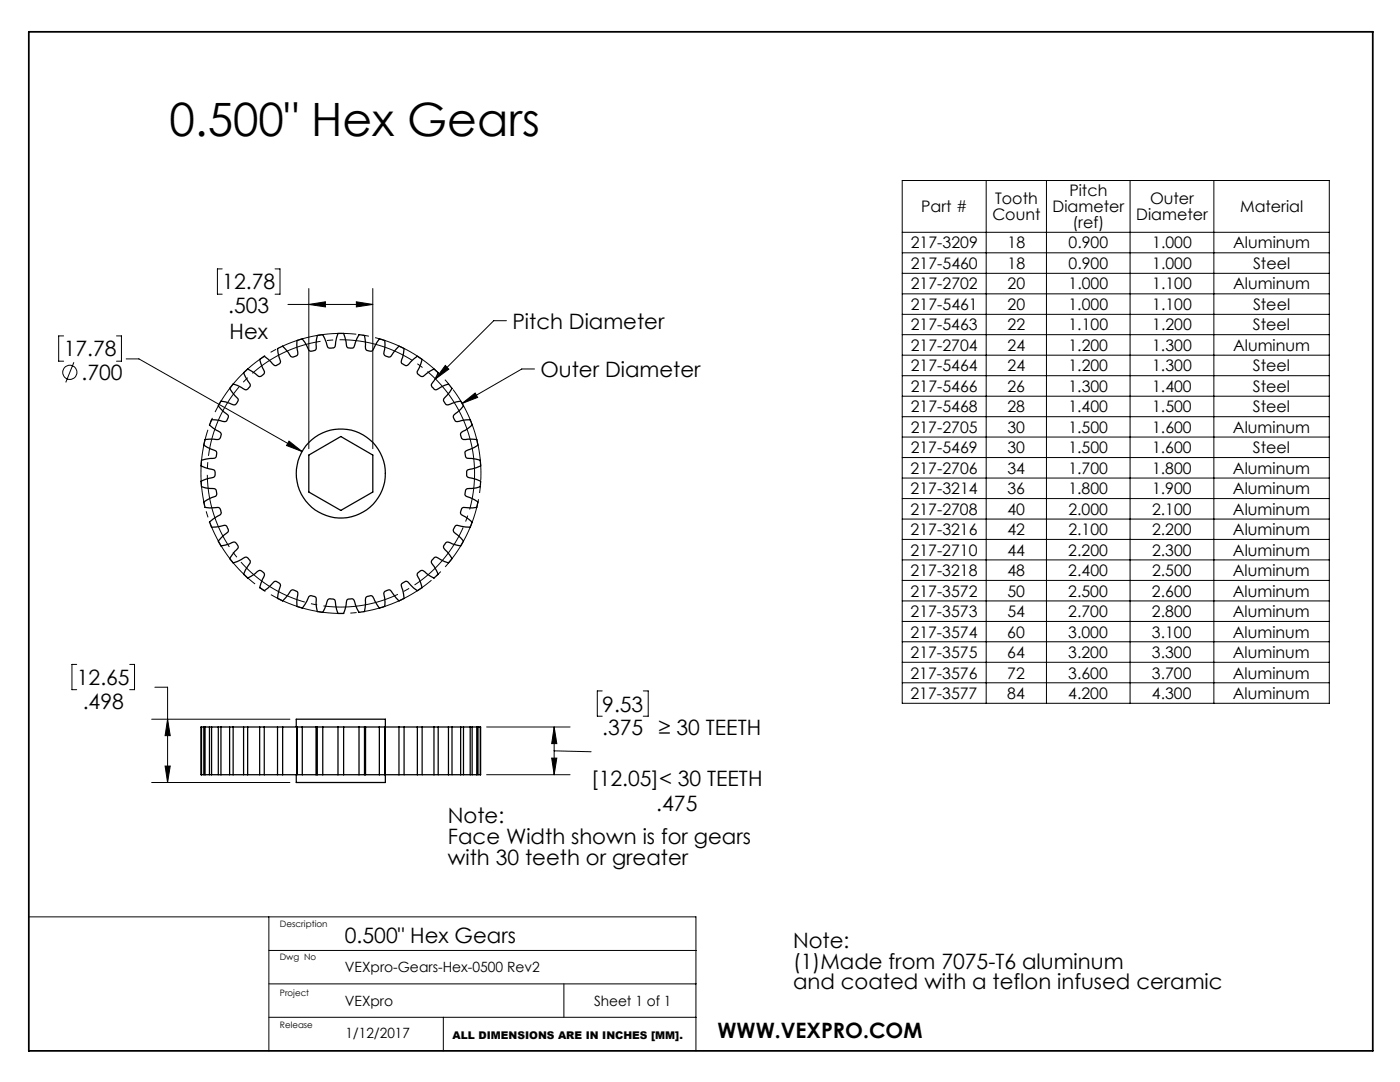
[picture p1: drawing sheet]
<svg xmlns="http://www.w3.org/2000/svg" width="279mm" height="216mm" viewBox="0 0 279 216" stroke-linecap="round" stroke-linejoin="round" font-family="sans-serif">
<g fill="none" stroke="#000" stroke-width=".2">
<path d="M180.1 36h85.2v104.3h-85.2zM196.8 36v104.3M208.8 36v104.3M225.5 36v104.3M242.3 36v104.3M44.3 53.7h-.9v5h.9M54.9 53.7h1v5h-1M61.6 57.6v31.9M74.4 57.6v31.9M180.1 46.4h85.2M180.1 50.4h85.2M180.1 54.5h85.2"/>
<path d="M180.1 58.6h85.2M12.7 67h-1v5.1h1M14.7 72.3l-1.6 4M23.2 67h1v5.1h-1M25.2 71.6h2.5l32.6 18.5M57.5 60.7h16.9M61.6 60.7l3.3-.5v1zM71.1 60.2l3.3 .5-3.3 .5zM88.9 72.9l.7 .8-2.7 1.9zM101.1 64h-2.6l-11.6 11.6M106.7 73.6h-2.6l-11.9 6.9M180.1 62.7h85.2"/>
<path d="M180.1 66.8h85.2M180.1 70.9h85.2M180.1 75h85.2M180.1 79.1h85.2M57.7 88l2.6 2.1-3.1-1.2zM92.2 80.5l2.6-2.1 .5 .9zM180.1 83.1h85.2M180.1 87.2h85.2M180.1 91.3h85.2M180.1 95.4h85.2M180.1 99.5h85.2M180.1 103.6h85.2"/>
<path d="M180.1 107.6h85.2M180.1 111.7h85.2M180.1 115.8h85.2M180.1 119.9h85.2M15.3 132.6h-.9v5h.9M25.9 132.6h.9v5h-.9M30.9 137.1h2.5v19M120.2 137.9h-1v5h1M128.4 137.9h1v5h-1M180.1 124h85.2M180.1 128.1h85.2M180.1 132.2h85.2"/>
<path d="M180.1 136.2h85.2M30.3 143.5h27.6M30.3 156.1h27.6M32.9 152.9h1.1l-.6 3.2zM33.4 143.5l.6 3.3h-1.1zM97.1 145.1h16.7M97.1 154.6h16.7M110.1 151.3h1l-.5 3.3zM110.6 145.1l.5 3.3h-1zM110.6 145.1v9.5M110.6 149.8l7.4 .2M5.8 183h133.1v26.7"/>
<path d="M53.7 196.3h85.2M53.7 189.7h85.2M53.7 183v26.7M112.5 196.3v6.7M53.7 203h85.2M88.5 203v6.7"/>
<circle cx="13.9" cy="74.3" r="1.41"/>
</g>
<path d="M94.8 86.3a27.9 27.9 0 0 0-46.8-11.3 27.9 27.9 0 0 0 12.8 46.4 27.9 27.9 0 0 0 34.4-33.7l-.4-1.4" fill="none" stroke="#000" stroke-width=".2" stroke-dasharray="15.2 1.3 1.3 1.3" stroke-dashoffset="5.6" stroke-linecap="butt"/>
<path d="M93.5 86.7a26.7 26.7 0 0 0-44.6-10.8 26.7 26.7 0 0 0 12.2 44.3 26.7 26.7 0 0 0 32.8-32.1l-.4-1.4" fill="none" stroke="#000" stroke-width=".2" stroke-dasharray="15.2 1.3 1.3 1.3" stroke-linecap="butt"/>
<path d="M5.8 6.3h268.2v203.4h-268.2z" fill="none" stroke="#000" stroke-width=".35"/>
<g fill="#000">
<path d="M61.6 60.7l3.3-.5v1zM71.1 60.2l3.3 .5-3.3 .5zM57.7 88l-.5 .9 3.1 1.2zM33.4 143.5l.6 3.3h-1.1zM32.9 152.9h1.1l-.6 3.2zM110.6 145.1l.5 3.3h-1zM110.1 151.3h1l-.5 3.3z"/>
<path d="M92.2 80.5l3.1-1.2-.5-.9zM88.9 72.9l-2 2.7 2.7-1.9z"/>
</g>
<g fill="none" stroke="#000" stroke-width=".25">
<path d="M48.6 74.4l.8-.8 1.5 .9a.96 .96 0 0 0 1.1 .6l.7-.5a1.05 1.05 0 0 0-.3-1.2l-.6-1.7 .7-.5 .2-.1 1.4 1.1a.93 .93 0 0 0 1.2 .6l.5-.3 .2-.4-.6-2.5 1-.5 1.4 1.7a.92 .92 0 0 0 .9 .4 .92 .92 0 0 0 .7-.6l-.1-2.7 1-.3 1 1.5a1.03 1.03 0 0 0 .7 1l.4-.1a.62 .62 0 0 0 .7-.4v-1.8l.2-.8 1.1-.2 .7 1.6a1 1 0 0 0 .6 1.1h.4a.64 .64 0 0 0 .8-.4l.6-2.6h1.1l.5 1.7a1.1 1.1 0 0 0 .4 1.2 .99 .99 0 0 0 1 0 .99 .99 0 0 0 .4-1l.7-1.6h.4l.7 .2 .3 1.7a.91 .91 0 0 0 .4 1.3h.9l1.4-2.4 1.1 .3-.1 2.2a.87 .87 0 0 0 .5 1 .87 .87 0 0 0 1-.3l1.4-1.7 .9 .4a5.1 5.1 0 0 1-.4 2.6 .97 .97 0 0 0 .9 .8 .97 .97 0 0 0 1-.7l1.3-1.1 .9 .6-.5 1.7-.4 .8a.99 .99 0 0 0 .7 .9 .99 .99 0 0 0 1.1-.6l1.5-.9 .5 .5 .4 .3-.9 1.6a.93 .93 0 0 0-.5 1.1l.3 .3a.57 .57 0 0 0 .7 .4l2.4-1.2 .7 .9-1 1.4a.93 .93 0 0 0-.6 1.3l.4 .5 .4 .1 1.7-.6 .8-.2 .6 1-1.6 1.5a.87 .87 0 0 0-.3 1.1 .87 .87 0 0 0 1.1 .5l2.1-.4 .1 .3 .3 .8-1.8 1.2a.88 .88 0 0 0-.4 1.1 .88 .88 0 0 0 1 .6h2.1l.3 1.1-2.5 1.3v1.1l.3 .2 2.6 .4 .1 1.2-2.7 .8-.1 1.1 .3 .4 .4 .1a4.2 4.2 0 0 1 2.1 .7l-.1 1-.8 .3-1.8 .1-.3 .3-.1 .6v.3l.2 .3 2.4 1.2-.3 1-2.1 .1a.91 .91 0 0 0-.9 .4 .91 .91 0 0 0 0 1l2.1 1.5-.1 .5-.3 .5-2.6-.4a.98 .98 0 0 0-.7 1 .98 .98 0 0 0 .8 .9l1.2 1.3-.1 .1-.5 .8-1.7-.4a.9 .9 0 0 0-1.3-.1l-.4 .6 .1 .4 1.1 1.3 .5 .7-.1 .2-.6 .7-2.6-1.1a1.03 1.03 0 0 0-.7 .8 1.03 1.03 0 0 0 .4 1l.9 1.6-.2 .1-.7 .7-1.5-1a.93 .93 0 0 0-1.2-.5l-.6 .5v.4l.4 .8 .5 1.7-.9 .6-2.1-1.9-1 .5-.1 .1 .1 .7a4.2 4.2 0 0 1 .3 2.2l-.9 .4-1.6-2-.4-.2-.4 .1-.4 .2-.2 .4 .2 1.7v.9l-1.1 .4-1.1-1.9a.9 .9 0 0 0-.8-.6 .9 .9 0 0 0-.8 .5l-.3 2.6-1.1 .2-.7-1.6a.95 .95 0 0 0-.8-1.1l-.8 .2-.7 2.7h-1.1l-.7-2.7a1.04 1.04 0 0 0-1.1-.1 1.04 1.04 0 0 0-.6 1l-.7 1.6h-.3l-.8-.2-.2-1.7a.9 .9 0 0 0-.4-1.3l-.7-.1-.4 .2-1.3 2.3-.9-.4a4.9 4.9 0 0 1 0-2.6 .73 .73 0 0 0-.7-.6l-.5-.1-.2 .2-1.6 2-1-.5 .4-2.1a.89 .89 0 0 0-.1-1 .89 .89 0 0 0-1-.2l-1.3 1.3-.7 .5-.9-.6 .6-1.7a.92 .92 0 0 0 .2-1.4l-.6-.4-.4 .1-2.2 1.5-.8-.8 1.1-1.9a.92 .92 0 0 0 .1-1 .92 .92 0 0 0-.9-.5l-1.5 .8-.9 .3-.7-.9 1-1.4a.97 .97 0 0 0 .7-1 .96 .96 0 0 0-.7-.8 .96 .96 0 0 0-1 .3l-1.7 .4-.1-.1-.4-.8 1.2-1.3a.99 .99 0 0 0 .8-.9l-.2-.4a.6 .6 0 0 0-.6-.6l-2.6 .4-.4-1 1.4-1.1a1.04 1.04 0 0 0 1-.8l-.3-.8a1.07 1.07 0 0 0-1.2-.2l-1.8-.1-.2-1 1.5-.9 .8-.3a.98 .98 0 0 0 .1-1.2 .98 .98 0 0 0-1.2-.3l-.8-.1-.9-.3v-.1l-.1-1 1.7-.6a.92 .92 0 0 0 1.1-.7l-.1-.9-2.7-.8 .1-1.2 2.8-.5a1.02 1.02 0 0 0 .2-1.1 1.02 1.02 0 0 0-1-.6l-1.5-.8v-.3l.2-.8 1.8-.1a.98 .98 0 0 0 1.3-.3l.2-.6-.2-.4-2.2-1.5 .4-1.1 2.2 .4a.92 .92 0 0 0 .9-.3 .92 .92 0 0 0 .2-1l-1.9-1.8 .5-1 1.7 .5a.94 .94 0 0 0 1.4 0l.3-.5v-.4l-1.7-2.1 .7-.9 .9 .3 1.1 .6a.9 .9 0 0 0 1 .1 .9 .9 0 0 0 .4-.9zM61.6 90.8l6.4-3.7 6.4 3.7v7.4l-6.4 3.6-6.4-3.6zM40.2 145.1h-.1v9.5h.1M40.2 145.1h.4M40.2 154.6h.4M40.2 145.1v9.5M40.9 145.1h-.2v9.5h.2M40.9 145.1h.8M40.9 154.6h.8M40.9 145.1v9.5M42.2 145.1h1.3M42.2 154.6h1.3"/>
<path d="M42.2 145.1h-.4v9.5h.4M42.2 145.1v9.5M44.1 145.1h1.7M44.1 154.6h1.7M44.1 145.1h-.5v9.5h.5M44.1 145.1v9.5M46.5 145.1h2M46.5 154.6h2M46.5 145.1h-.7v9.5h.7M46.5 145.1v9.5M49.4 145.1h2.4M49.4 154.6h2.4"/>
<path d="M49.4 145.1h-.8v9.5h.8M49.4 145.1v9.5M52.7 145.1h2.6M52.7 154.6h2.6M52.7 145.1h-.9v9.5h.9M52.7 145.1v9.5M56.4 145.1h2.7v-1.6h17.8v1.6h2.7M56.4 154.6h2.7v1.5h17.8v-1.5h2.7M56.4 145.1h-1v9.5h1M56.4 145.1v9.5M59.2 145.1v9.5M60.3 145.1h2.8"/>
<path d="M60.3 154.6h2.8M60.3 145.1h-1v9.5h1M60.3 145.1v9.5M63.3 145.1h1.1M63.3 154.6h1.1M63.3 145.1h-.2v9.5h.2M63.3 145.1v9.5M64.4 145.1h3.1M64.4 154.6h3.1M64.4 145.1v9.5M67.5 145.1h1.1M67.5 154.6h1.1"/>
<path d="M67.5 145.1v9.5M68.6 145.1h3M68.6 154.6h3M68.6 145.1v9.5M71.6 145.1h1.1M71.6 154.6h1.1M71.6 145.1v9.5M72.7 145.1h.3M72.7 154.6h.3M72.7 145.1v9.5M73 145.1h2.7M73 154.6h2.7"/>
<path d="M73 145.1v9.5M75.7 145.1h1.1v9.5h-1.1M75.7 145.1v9.5M76.8 145.1v9.5M79.6 145.1h1v9.5h-1M79.6 145.1v9.5M80.7 145.1h2.6M80.7 154.6h2.6M83.3 145.1h.9v9.5h-.9M83.3 145.1v9.5M84.3 145.1h2.3M84.3 154.6h2.3"/>
<path d="M86.6 145.1h.9v9.5h-.9M86.6 145.1v9.5M87.5 145.1h2M87.5 154.6h2M89.5 145.1h.7v9.5h-.7M89.5 145.1v9.5M90.3 145.1h1.6M90.3 154.6h1.6M91.9 145.1h.6v9.5h-.6M91.9 145.1v9.5M92.6 145.1h1.2M92.6 154.6h1.2"/>
<path d="M93.8 145.1h.4v9.5h-.4M93.8 145.1v9.5M94.3 145.1h.8M94.3 154.6h.8M95.1 145.1h.3v9.5h-.3M95.1 145.1v9.5M95.5 145.1h.3M95.5 154.6h.3M95.8 145.1v9.5"/>
<circle cx="68" cy="94.5" r="8.9"/>
</g>
<text font-size="9.2" x="33.8" y="27.2">0.500&quot; Hex Gears</text>
<g font-size="4.2">
<text x="44.4" y="57.8">12.78</text>
<text x="45.5" y="62.5">.503</text>
<text x="102.3" y="65.6">Pitch Diameter</text>
<text x="12.7" y="71.1">17.78</text>
<text x="45.8" y="67.5">Hex</text>
<text x="16.3" y="75.9">.700</text>
<text x="107.9" y="75.2">Outer Diameter</text>
<text x="15.3" y="136.7">12.65</text>
<text x="16.5" y="141.4">.498</text>
<text x="120.2" y="142">9.53</text>
<text x="120.2" y="146.7">.375</text>
<text x="131.5" y="146.7">≥ 30 TEETH</text>
<text x="118" y="156.8">[12.05]&lt; 30 TEETH</text>
<text x="131" y="161.9">.475</text>
<text x="89.4" y="164.2">Note:</text>
<text x="89.4" y="168.3">Face Width shown is for gears</text>
<text x="89.4" y="172.5">with 30 teeth or greater</text>
<text x="68.8" y="188.2">0.500&quot; Hex Gears</text>
<text x="158.3" y="189.1">Note:</text>
<text x="158.3" y="193.3">(1)Made from 7075-T6 aluminum</text>
<text x="158.3" y="197.4">and coated with a teflon infused ceramic</text>
<text x="143.2" y="207.1">WWW.VEXPRO.COM</text>
</g>
<g font-size="3.2">
<text x="198.6" y="40.8">Tooth</text>
<text x="213.4" y="39.2">Pitch</text>
<text x="229.5" y="40.8">Outer</text>
<text x="183.8" y="42.4">Part #</text>
<text x="198.1" y="44">Count</text>
<text x="210.1" y="42.4">Diameter</text>
<text x="214" y="45.5">(ref)</text>
<text x="226.8" y="44">Diameter</text>
<text x="247.5" y="42.4">Material</text>
<text x="181.8" y="53.7">217-5460</text>
<text x="181.8" y="49.6">217-3209</text>
<text x="201.1" y="53.7">18</text>
<text x="201.1" y="49.6">18</text>
<text x="213.3" y="53.7">0.900</text>
<text x="213.3" y="49.6">0.900</text>
<text x="230" y="53.7">1.000</text>
<text x="230" y="49.6">1.000</text>
<text x="246.1" y="49.6">Aluminum</text>
<text x="250.1" y="53.7">Steel</text>
<text x="181.8" y="57.8">217-2702</text>
<text x="201.1" y="57.8">20</text>
<text x="213.2" y="57.8">1.000</text>
<text x="230" y="57.8">1.100</text>
<text x="246.1" y="57.8">Aluminum</text>
<text x="181.8" y="65.9">217-5463</text>
<text x="181.8" y="61.8">217-5461</text>
<text x="201.1" y="65.9">22</text>
<text x="201.1" y="61.8">20</text>
<text x="213.2" y="65.9">1.100</text>
<text x="213.2" y="61.8">1.000</text>
<text x="229.9" y="65.9">1.200</text>
<text x="229.9" y="61.8">1.100</text>
<text x="250.1" y="65.9">Steel</text>
<text x="250.1" y="61.8">Steel</text>
<text x="181.8" y="70">217-2704</text>
<text x="201.1" y="70">24</text>
<text x="213.2" y="70">1.200</text>
<text x="229.9" y="70">1.300</text>
<text x="246.1" y="70">Aluminum</text>
<text x="181.8" y="74.1">217-5464</text>
<text x="201.1" y="74.1">24</text>
<text x="213.2" y="74.1">1.200</text>
<text x="229.9" y="74.1">1.300</text>
<text x="250.1" y="74.1">Steel</text>
<text x="181.8" y="82.3">217-5468</text>
<text x="181.8" y="78.2">217-5466</text>
<text x="201.1" y="82.3">28</text>
<text x="201.1" y="78.2">26</text>
<text x="213.2" y="82.3">1.400</text>
<text x="213.2" y="78.2">1.300</text>
<text x="229.9" y="82.3">1.500</text>
<text x="229.9" y="78.2">1.400</text>
<text x="250" y="82.3">Steel</text>
<text x="250.1" y="78.2">Steel</text>
<text x="181.7" y="86.4">217-2705</text>
<text x="201.1" y="86.4">30</text>
<text x="213.2" y="86.4">1.500</text>
<text x="229.9" y="86.4">1.600</text>
<text x="246.1" y="86.4">Aluminum</text>
<text x="181.7" y="94.5">217-2706</text>
<text x="181.7" y="90.4">217-5469</text>
<text x="201.1" y="94.5">34</text>
<text x="201.1" y="90.4">30</text>
<text x="213.2" y="94.5">1.700</text>
<text x="213.2" y="90.4">1.500</text>
<text x="229.9" y="94.5">1.800</text>
<text x="229.9" y="90.4">1.600</text>
<text x="246.1" y="94.5">Aluminum</text>
<text x="250" y="90.4">Steel</text>
<text x="181.7" y="98.6">217-3214</text>
<text x="201.1" y="98.6">36</text>
<text x="213.2" y="98.6">1.800</text>
<text x="229.9" y="98.6">1.900</text>
<text x="246.1" y="98.6">Aluminum</text>
<text x="181.7" y="106.8">217-3216</text>
<text x="181.7" y="102.7">217-2708</text>
<text x="201" y="106.8">42</text>
<text x="201.1" y="102.7">40</text>
<text x="213.2" y="106.8">2.100</text>
<text x="213.2" y="102.7">2.000</text>
<text x="229.9" y="106.8">2.200</text>
<text x="229.9" y="102.7">2.100</text>
<text x="246.1" y="106.8">Aluminum</text>
<text x="246.1" y="102.7">Aluminum</text>
<text x="181.7" y="110.9">217-2710</text>
<text x="201" y="110.9">44</text>
<text x="213.2" y="110.9">2.200</text>
<text x="229.9" y="110.9">2.300</text>
<text x="246.1" y="110.9">Aluminum</text>
<text x="181.7" y="119">217-3572</text>
<text x="181.7" y="115">217-3218</text>
<text x="201" y="119">50</text>
<text x="201" y="115">48</text>
<text x="213.2" y="119">2.500</text>
<text x="213.2" y="115">2.400</text>
<text x="229.9" y="119">2.600</text>
<text x="229.9" y="115">2.500</text>
<text x="246" y="119">Aluminum</text>
<text x="246" y="115">Aluminum</text>
<text x="181.7" y="123.1">217-3573</text>
<text x="201" y="123.1">54</text>
<text x="213.2" y="123.1">2.700</text>
<text x="229.9" y="123.1">2.800</text>
<text x="246" y="123.1">Aluminum</text>
<text x="181.7" y="131.3">217-3575</text>
<text x="181.7" y="127.2">217-3574</text>
<text x="201" y="131.3">64</text>
<text x="201" y="127.2">60</text>
<text x="213.2" y="131.3">3.200</text>
<text x="213.2" y="127.2">3.000</text>
<text x="229.9" y="131.3">3.300</text>
<text x="229.9" y="127.2">3.100</text>
<text x="246" y="131.3">Aluminum</text>
<text x="246" y="127.2">Aluminum</text>
<text x="181.7" y="135.4">217-3576</text>
<text x="201" y="135.4">72</text>
<text x="213.2" y="135.4">3.600</text>
<text x="229.9" y="135.4">3.700</text>
<text x="246" y="135.4">Aluminum</text>
<text x="181.7" y="139.5">217-3577</text>
<text x="201" y="139.5">84</text>
<text x="213.2" y="139.5">4.200</text>
<text x="229.9" y="139.5">4.300</text>
<text x="246" y="139.5">Aluminum</text>
</g>
<g font-size="2.8">
<text x="68.8" y="193.9">VEXpro-Gears-Hex-0500 Rev2</text>
<text x="68.8" y="200.7">VEXpro</text>
<text x="118.5" y="200.7">Sheet 1 of 1</text>
<text x="68.9" y="207.1">1/12/2017</text>
</g>
<text font-size="2.1" x="90.3" y="207.2">ALL DIMENSIONS ARE IN INCHES [MM].</text>
<g font-size="1.8">
<text x="55.8" y="185">Description</text>
<text x="55.8" y="191.6">Dwg No</text>
<text x="55.9" y="198.7">Project</text>
<text x="55.9" y="205.2">Release</text>
</g>
</svg>
